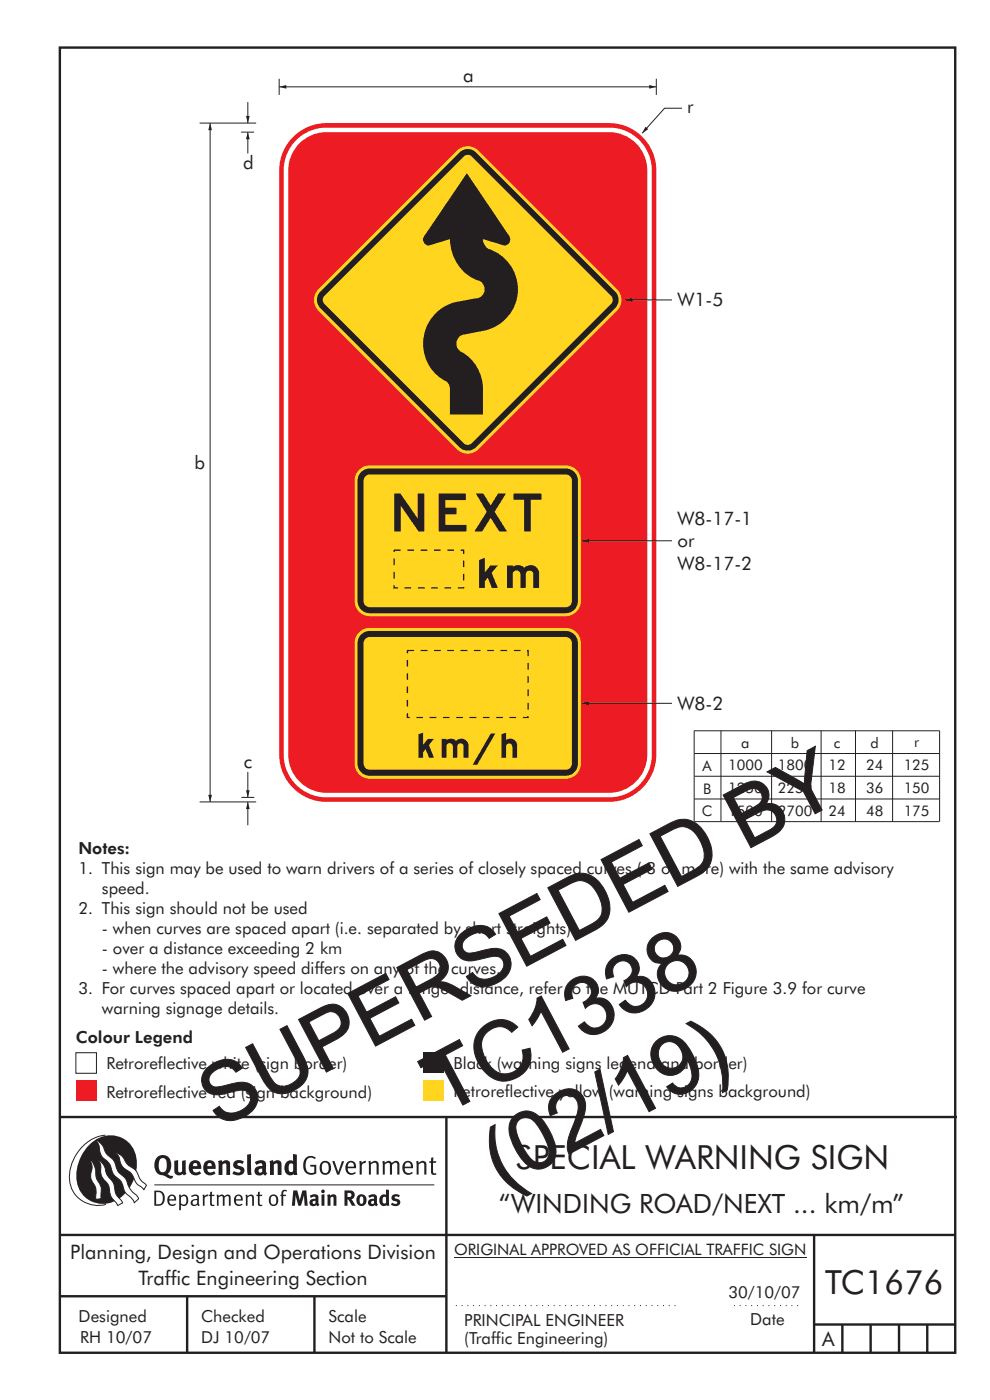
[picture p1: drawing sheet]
<svg xmlns="http://www.w3.org/2000/svg" width="210mm" height="297mm" viewBox="0 0 210 297" stroke-linecap="round" stroke-linejoin="round" font-family="sans-serif">
<path d="M12.7 10.1h189.9v276.9h-189.9zM12.7 237h190.3M94.7 236.9v50.1" fill="none" stroke="#231f20" stroke-width=".51"/>
<g fill="#231f20">
<path d="M64.9 245.6a1.61 1.61 0 0 1 2.1 0l-.2 .3a1.17 1.17 0 0 0-1.4-.2 1.17 1.17 0 0 0-.6 1.3 1.42 1.42 0 0 0 1.2 1.8l.7-.1v-1.2h-.8l-.1-.4h1.3v1.8a1.82 1.82 0 0 1-2.2 0 1.82 1.82 0 0 1-.6-2.1l.2-.7z" fill-rule="evenodd"/>
<path d="M68.2 246.5a1.77 1.77 0 0 0 .4 2.7 1.39 1.39 0 0 0 1.4-.5 1.39 1.39 0 0 0 .2-1.5 1.19 1.19 0 0 0-2-.7zM68.5 246.8a.83 .83 0 0 1 1 .1 .83 .83 0 0 1 .2 .9 .75 .75 0 0 1-.6 1.1 .75 .75 0 0 1-.8-.9v-.9z" fill-rule="evenodd"/>
<path d="M70.5 246.3h.4l.8 2.4 .8-2.4h.5l-1.1 2.9h-.4z" fill-rule="evenodd"/>
<path d="M73.6 246.7a1.74 1.74 0 0 0 .5 2.5l.9-.1 .5-.2-.2-.3a.89 .89 0 0 1-1.1 .2 .89 .89 0 0 1-.4-1h1.7a1.15 1.15 0 0 0-.4-1.4 1.15 1.15 0 0 0-1.5 .3zM74 246.8a.67 .67 0 0 1 .8-.1 .67 .67 0 0 1 .3 .8h-1.3z" fill-rule="evenodd"/>
<path d="M76.2 246.4l.4-.1 .1 .4 .5-.4h.5l-.2 .5a.61 .61 0 0 0-.8 .6v1.8h-.4z" fill-rule="evenodd"/>
<path d="M78.1 246.4l.5-.1 .1 .4a.89 .89 0 0 1 .9-.4 .89 .89 0 0 1 .7 .7v2.2h-.4v-2.2l-.1-.2-.3-.1-.8 .3v2.2h-.4z" fill-rule="evenodd"/>
<path d="M81.1 246.4l.4-.1 .1 .4a.83 .83 0 0 1 .8-.4 .83 .83 0 0 1 .7 .4 .86 .86 0 0 1 .9-.4 .86 .86 0 0 1 .7 .7v2.2h-.4l-.1-2.4a.5 .5 0 0 0-.8 .1l-.2 .2v2.1h-.5v-2.3l-.4-.2-.7 .3v2.2h-.4z" fill-rule="evenodd"/>
<path d="M85.7 246.7a1.74 1.74 0 0 0 .5 2.5l.9-.1 .5-.2-.2-.3a.89 .89 0 0 1-1.1 .2 .89 .89 0 0 1-.4-1h1.7a1.15 1.15 0 0 0-.5-1.4 1.15 1.15 0 0 0-1.4 .3zM86 246.8a.67 .67 0 0 1 .9-.1 .67 .67 0 0 1 .3 .8h-1.3z" fill-rule="evenodd"/>
<path d="M88.3 246.4l.4-.1 .1 .4a.89 .89 0 0 1 .9-.4 .89 .89 0 0 1 .7 .7v2.2h-.4v-2.2l-.1-.2-.3-.1-.8 .3v2.2h-.4z" fill-rule="evenodd"/>
<path d="M91.5 245.6l.4-.1v.8h.7l-.2 .4h-.5v2.1l.1 .1h.5l.1 .3a.71 .71 0 0 1-1.2-.6v-1.9h-.3v-.4h.3z" fill-rule="evenodd"/>
<path d="M37 246.3l.8-.2v2a.46 .46 0 0 0 .2 .6 .46 .46 0 0 0 .6-.2v-2.2l.8-.2v2.4l.2 .5-.6 .3-.2-.3a1.03 1.03 0 0 1-1.2 .3 1.03 1.03 0 0 1-.6-1.1z" fill-rule="evenodd"/>
<path d="M40.4 246.5a1.64 1.64 0 0 0 0 2.3 1.64 1.64 0 0 0 2.3 .1l-.4-.4a.78 .78 0 0 1-.9 .2 .78 .78 0 0 1-.5-.7h1.8a1.37 1.37 0 0 0-.6-1.7 1.37 1.37 0 0 0-1.7 .2zM41 246.9a.48 .48 0 0 1 .7-.1 .48 .48 0 0 1 .2 .6h-1z" fill-rule="evenodd"/>
<path d="M43.5 246.5a1.65 1.65 0 0 0-.2 2 1.65 1.65 0 0 0 1.9 .7l.5-.3-.3-.4a.78 .78 0 0 1-.9 .3 .78 .78 0 0 1-.5-.8h1.8a1.37 1.37 0 0 0-.6-1.7 1.37 1.37 0 0 0-1.7 .2zM44.1 246.9a.48 .48 0 0 1 .6-.1 .48 .48 0 0 1 .2 .6h-.9z" fill-rule="evenodd"/>
<path d="M46.3 246.3l.7-.2 .1 .4a.95 .95 0 0 1 1-.3 .95 .95 0 0 1 .7 .8v2.3h-.8v-2.3l-.3-.2-.5 .3v2.2h-.8z" fill-rule="evenodd"/>
<path d="M49.7 246.5a1.73 1.73 0 0 1 2-.1l-.2 .5-.6-.2a.42 .42 0 0 0-.6 .3l.2 .2a1.23 1.23 0 0 1 1.4 1.1 1.47 1.47 0 0 1-2.3 .9l-.3-.2 .3-.6 .7 .3a.47 .47 0 0 0 .7-.3 .87 .87 0 0 0-1-.5l-.4-.2-.1-.4z" fill-rule="evenodd"/>
<path d="M54.1 246.5l.3 .6 .3-.2a.62 .62 0 0 1 .9 .1v.4a1.21 1.21 0 0 0-1.3 .3 1.21 1.21 0 0 0-.2 1.3 1.19 1.19 0 0 0 1.7 0l.5 .4 .4-.5-.3-.3v-1.4a.96 .96 0 0 0-1.3-1.1zM55 248l.6-.1v.7a.43 .43 0 0 1-.6 .1 .43 .43 0 0 1 0-.7z" fill-rule="evenodd"/>
<path d="M57.2 246.3l.7-.2 .1 .4a.95 .95 0 0 1 1-.3 .95 .95 0 0 1 .7 .8v2.3h-.8v-2.3l-.3-.2-.5 .3v2.2h-.8z" fill-rule="evenodd"/>
<path d="M62.2 244.8v1.5a1.29 1.29 0 0 0-1.4 .2 1.29 1.29 0 0 0-.5 1.3 1.24 1.24 0 0 0 .5 1.3 1.24 1.24 0 0 0 1.5 0l.1 .2h.7l-.1-4.4zM61.5 246.9l.4-.1 .3 .2v1.5l-.3 .1a.48 .48 0 0 1-.6-.4 1.52 1.52 0 0 1 .2-1.3z" fill-rule="evenodd"/>
<path d="M52.4 245l.8-.2 .2 4.5h-.8l-.1-.2z" fill-rule="evenodd"/>
</g>
<path d="M22.4 240.8a9 9 0 0 0-7.4 10.9 6.2 6.2 0 0 0 7.5 3.8M32.7 251.4h59.4" fill="none" stroke="#231f20" stroke-width=".21"/>
<path d="M19.1 242.7a5.7 5.7 0 0 1 6.5-1.4 5.7 5.7 0 0 1 3.4 5.7 8.6 8.6 0 0 1-6.2 8.3 5.7 5.7 0 0 1-6.5-7 9.9 9.9 0 0 1 2.8-5.6z" fill-rule="evenodd" fill="#231f20"/>
<path d="M24.4 244.5a3.1 3.1 0 0 1 2.3 2.2l.8 .7a3.2 3.2 0 0 1 2 2.4l.4 .6 1.2 1.1-.6 .9-.2-.3a3.5 3.5 0 0 1-1.9-2.1 3.8 3.8 0 0 0-2.1-2.2 3.5 3.5 0 0 1-1-2.2zM20.4 241.9a3.4 3.4 0 0 1 1.9 2.4l.7 .9a3.3 3.3 0 0 1 1.7 2.6 4.4 4.4 0 0 0 1.7 2l.3 .3a6.1 6.1 0 0 0 2.5 3.7l.2 .5-.9 .9a6.1 6.1 0 0 0-1.9-2.3l-.4-.7a3.6 3.6 0 0 0-1.9-2.8l-.6-1a3.6 3.6 0 0 0-1.9-2.8 3.7 3.7 0 0 1-.8-2.4zM21 246.1a3.4 3.4 0 0 1 1.5 2.7l.6 1a3.8 3.8 0 0 1 1.4 3.1l.3 .7 1.2 1.6-1 .5-.5-.7a3.2 3.2 0 0 1-1.3-2.8 4.3 4.3 0 0 0-1.4-2.2 4.7 4.7 0 0 1-.5-3zM19.2 246.1a5.1 5.1 0 0 1 1.2 3.7l.3 .7a3.1 3.1 0 0 1 .7 2.9l.1 .9-1.1 .2-.1-.8a3.5 3.5 0 0 0-.9-3.3 3.6 3.6 0 0 1 .1-2.5z" fill-rule="evenodd" fill="#fff" stroke="#231f20" stroke-width=".21"/>
<g fill="#231f20">
<path d="M33.4 245.5a2.51 2.51 0 0 0 .4 3.7l.8 .1a2.78 2.78 0 0 0 2 .7l.2-.6h-.6l-.7-.3a2.56 2.56 0 0 0 0-3.8 1.83 1.83 0 0 0-2.1 .2zM34 245.8a.87 .87 0 0 1 1 .1 .87 .87 0 0 1 .4 .9v.4a1.17 1.17 0 0 1-.9 1.5l-.3-.1a2.38 2.38 0 0 1-.2-2.8z" fill-rule="evenodd"/>
<path d="M33.1 252.9v2.6a1.12 1.12 0 0 0 1.2-.3 1.12 1.12 0 0 0 .2-1.2l-.1-.5-.3-.5zM32.7 252.6h1.1a1.67 1.67 0 0 1 1.2 1.6 1.67 1.67 0 0 1-1.3 1.6h-1zM36.1 253.9l-.2 .5h1.1a.55 .55 0 0 0-.3-.6 .55 .55 0 0 0-.6 .1zM35.8 253.7a.95 .95 0 0 1 1.2-.1 .95 .95 0 0 1 .4 1.1h-1.5a.72 .72 0 0 0 .4 .8 .72 .72 0 0 0 .9-.2l.1 .3a1.15 1.15 0 0 1-1.5 0 1.15 1.15 0 0 1-.2-1.5zM38.4 254.1v1.1a.7 .7 0 0 0 .9 .2 .7 .7 0 0 0 .2-.9 .61 .61 0 0 0-.4-.7 .61 .61 0 0 0-.7 .3zM38 253.5l.3-.1 .1 .4a.95 .95 0 0 1 1.2-.2 .95 .95 0 0 1 .3 1.2 .92 .92 0 0 1-.5 .9 .92 .92 0 0 1-1-.1v1.1l-.4 .1zM40.9 254.8a.5 .5 0 0 0 .2 .8 .5 .5 0 0 0 .7-.4v-.6zM40.5 253.7a1 1 0 0 1 1.7 .3v1.4l.2 .2-.2 .3-.3-.4a.78 .78 0 0 1-1.4 0 .78 .78 0 0 1 .8-1.1h.5a.58 .58 0 0 0-.3-.7 .58 .58 0 0 0-.7 .2zM43 253.5l.3-.1 .1 .4 .3-.3 .5-.1-.2 .4a.52 .52 0 0 0-.6 .5v1.5h-.4zM44.6 252.9l.4-.1-.1 .7h.6l-.1 .2h-.5v1.5a.35 .35 0 0 0 .6 .3v.3a.57 .57 0 0 1-.6 .1 .57 .57 0 0 1-.3-.6v-1.6h-.3v-.2h.3zM45.9 253.5l.4-.1 .1 .4 .2-.2a.64 .64 0 0 1 1 .2 .7 .7 0 0 1 .8-.4 .7 .7 0 0 1 .5 .6v1.8h-.4v-1.7l-.2-.4-.7 .4v1.7h-.3v-1.7a.38 .38 0 0 0-.3-.4 .38 .38 0 0 0-.5 .2l-.1 .2v1.7h-.4zM50.2 253.9l-.2 .5h1.1a.55 .55 0 0 0-.2-.6 .55 .55 0 0 0-.7 .1zM49.9 253.7a.95 .95 0 0 1 1.2-.1 .95 .95 0 0 1 .4 1.1h-1.5a.72 .72 0 0 0 .4 .8 .72 .72 0 0 0 .9-.2l.1 .3a1.15 1.15 0 0 1-1.5 0 1.15 1.15 0 0 1-.2-1.5zM52.1 253.5l.3-.1 .1 .4a.72 .72 0 0 1 .8-.4 .72 .72 0 0 1 .6 .6v1.8h-.4v-1.6a.45 .45 0 0 0-.3-.5 .45 .45 0 0 0-.5 .2l-.2 .2v1.7h-.3zM54.7 252.9l.4-.1v.7h.6l-.1 .2h-.5v1.5a.35 .35 0 0 0 .5 .3v.3a.57 .57 0 0 1-.6 .1 .57 .57 0 0 1-.3-.6v-1.6h-.3v-.2h.3zM57.6 253.8l-.2 .8a.65 .65 0 0 0 .3 .8 .65 .65 0 0 0 .8-.2l.1-.1a.93 .93 0 0 0-.7-1.4zM57.3 253.7a1.12 1.12 0 0 1 1.4 0 1.12 1.12 0 0 1 .2 1.5 1.01 1.01 0 0 1-1.2 .6 1.01 1.01 0 0 1-.7-1.2zM59.9 252.6l.5-.2 .5 .1-.2 .3-.3-.1-.3 .2v.6h.6l-.1 .2h-.5v2.1h-.4v-2.1h-.2v-.2h.2zM62.2 252.5l-.3 3.3h.7l.1-2.3 .6 2.3h.5l.7-2.3 .1 2.3h.7l-.3-3.3h-.9l-.5 2.2-.5-2.2zM65.7 253.7l.3 .4a.51 .51 0 0 1 .5-.3 .51 .51 0 0 1 .4 .4v.1a.88 .88 0 0 0-1.1 .3 .88 .88 0 0 0 .2 1.2 .9 .9 0 0 0 1.1-.2l.3 .3 .4-.4-.3-.3v-1a.87 .87 0 0 0-.4-.9 .87 .87 0 0 0-1 .2zM66.4 254.8l.5-.1v.6l-.1 .1h-.3l-.2-.2zM68.2 253.4v2.4h.6v-2.5zM68.1 252.7a.4 .4 0 0 0 .8 0 .4 .4 0 0 0-.8 0zM69.4 253.5l.1 2.3h.6v-1.7a.33 .33 0 0 1 .4-.2 .33 .33 0 0 1 .2 .3v1.6h.7v-1.8a.75 .75 0 0 0-.6-.6 .75 .75 0 0 0-.8 .2v-.3zM73.1 252.5v3.3h.6v-1.4l.3 .3 .7 1.1h.7l-.9-1.4a.94 .94 0 0 0 .7-1 .94 .94 0 0 0-.9-.9zM73.7 253.1a.51 .51 0 0 1 .7 .1 .51 .51 0 0 1-.1 .7h-.6zM75.9 253.7a1.19 1.19 0 0 0-.1 1.7 1.19 1.19 0 0 0 1.7 0 1.19 1.19 0 0 0 0-1.6 1.19 1.19 0 0 0-1.6-.1zM76.5 253.9l.2-.1a.99 .99 0 0 1 0 1.6 1.06 1.06 0 0 1-.2-1.5zM78.1 253.7l.3 .4a.51 .51 0 0 1 .5-.3 .51 .51 0 0 1 .4 .4v.1a.88 .88 0 0 0-1.1 .3 .88 .88 0 0 0 .2 1.2 .9 .9 0 0 0 1.1-.2l.3 .3 .4-.4-.2-.3v-1a.87 .87 0 0 0-.5-.9 .87 .87 0 0 0-1 .2zM78.9 254.8l.4-.1v.6l-.1 .1h-.3l-.2-.2zM81.9 252.3v1.2a1.2 1.2 0 0 0-1.4 .6 1.2 1.2 0 0 0 .2 1.4l.5 .3 .8-.1v.1h.6l-.1-3.4zM81.4 253.9l.5 .1-.1 1.2a.46 .46 0 0 1-.5 0 .46 .46 0 0 1-.2-.6zM83.3 253.5a.79 .79 0 0 0-.2 1 .79 .79 0 0 0 1 .4 .33 .33 0 0 1 0 .5 .33 .33 0 0 1-.5-.1l-.5-.2-.2 .5a1.15 1.15 0 0 0 1.2 .3 1.15 1.15 0 0 0 .8-1 1.49 1.49 0 0 0-1.2-.8 .4 .4 0 0 1 .3-.3 .4 .4 0 0 1 .4 .1l.2 .1 .2-.4a1.47 1.47 0 0 0-1.5-.1z" fill-rule="evenodd"/>
</g>
<path d="M16.1 223.3h4.4v4.4h-4.4z" fill-rule="evenodd" fill="#fff" stroke="#231f20" stroke-width=".21"/>
<path d="M89.7 223.3h4.3v4.4h-4.3z" fill-rule="evenodd" fill="#231f20"/>
<path d="M89.7 229.2h4.3v4.4h-4.3z" fill-rule="evenodd" fill="#ffd520"/>
<path d="M16.1 229.2h4.4v4.4h-4.4z" fill-rule="evenodd" fill="#ed1c24"/>
<path d="M12.7 262h190M12.7 275h82M39.7 275v12M66.7 275v12M172.7 262v25M172.7 281h30M178.7 281v6M184.7 281v6M190.7 281v6M196.7 281v6" fill="none" stroke="#231f20" stroke-width=".51"/>
<path d="M147.3 159.9h51.9M152.9 155v19.3M163.7 155v19.3M174.2 155v19.3M181.5 155v19.3M189.3 155v19.3M199.3 155v19.3h-52v-19.3h51.9M147.3 169.5h52M147.3 164.7h52M96.3 266.7h74.7" fill="none" stroke="#231f20" stroke-width=".21"/>
<path d="M96.7 277h47.5M155.7 277h14" fill="none" stroke="#231f20" stroke-width=".21" stroke-dasharray=".2 1" stroke-linecap="butt"/>
<path d="M61.8 29.5a10 10 0 0 1 7.4-3.4h60a10 10 0 0 1 10 10v124a10 10 0 0 1-10 10h-60a10 10 0 0 1-10-10v-124a10 10 0 0 1 2.6-6.6zM62.8 29.7a9 9 0 0 1 6.4-2.6h60a9.1 9.1 0 0 1 9.1 9v124a9.1 9.1 0 0 1-9.1 9.1h-60a9.1 9.1 0 0 1-9-9.1v-124a9 9 0 0 1 2.6-6.4zM63.5 30.4a8.1 8.1 0 0 1 5.7-2.4h60a8.1 8.1 0 0 1 8.1 8.1v124a8.1 8.1 0 0 1-8.1 8.1h-60a8.1 8.1 0 0 1-8.1-8.1v-124a8.1 8.1 0 0 1 2.4-5.7z" fill-rule="evenodd" fill="#ed1c24"/>
<path d="M144.7 23h-3.7l-4.8 5.3" fill="none" stroke="#231f20" stroke-width=".21"/>
<path d="M136.9 26.9l.6 .5-1.3 .9z" fill="#231f20"/>
<path d="M59.2 18.4h80M139.2 16.7v3.4" fill="none" stroke="#231f20" stroke-width=".21"/>
<g fill="#231f20">
<path d="M59.2 18.4l1.5-.4v.8z"/>
<path d="M137.7 18l1.5 .4-1.5 .4z"/>
</g>
<path d="M132.6 63.6h9.9" fill="none" stroke="#231f20" stroke-width=".21"/>
<path d="M132.6 63.6l1.5-.4v.8z" fill="#231f20"/>
<path d="M123.4 149.2h19.1" fill="none" stroke="#231f20" stroke-width=".21"/>
<path d="M123.4 149.2l1.5-.4v.8z" fill="#231f20"/>
<path d="M123.4 114.7h19.1" fill="none" stroke="#231f20" stroke-width=".21"/>
<path d="M123.4 114.7l1.5-.4v.8z" fill="#231f20"/>
<path d="M76.2 99.7a3.2 3.2 0 0 1 2.2-1h41.6a3.2 3.2 0 0 1 3.2 3.2v25.6a3.2 3.2 0 0 1-3.2 3.2h-41.6a3.2 3.2 0 0 1-3.2-3.2v-25.6a3.2 3.2 0 0 1 1-2.2z" fill-rule="evenodd" fill="#ffd520"/>
<path d="M76.4 100.3a2.58 2.58 0 0 1 2-.9h41.6a2.59 2.59 0 0 1 2.6 2.6v25.5a2.59 2.59 0 0 1-2.6 2.6h-41.6a2.59 2.59 0 0 1-2.5-2.6v-25.5v-.6z" fill-rule="evenodd" fill="#231f20"/>
<path d="M77.7 100.9l.7-.2h41.6a1.28 1.28 0 0 1 1.3 1.2v25.6a1.28 1.28 0 0 1-1.3 1.3h-41.6a1.28 1.28 0 0 1-1.3-1.3v-25.6l.1-.4z" fill-rule="evenodd" fill="#ffd520"/>
<g fill="#231f20">
<path d="M83.6 104.7h1.3l3.7 5.3v-5.3h1.4v8h-1.2l-3.8-5.4v5.4h-1.4z"/>
<path d="M93.1 104.7h5.7v1.4h-4.3v1.6h2.3v1.4h-2.3v2.2h4.5v1.4h-5.9z"/>
<path d="M100.9 104.7h1.6l1.6 2.5 1.5-2.5h1.7l-2.4 3.9 2.6 4.1h-1.6l-1.8-2.9-1.8 2.9h-1.7l2.7-4.1z"/>
<path d="M108.9 104.7h5.9v1.3h-2.2v6.7h-1.4v-6.7h-2.3z"/>
<path d="M101.6 118.8l1.2-.5v3.1l1.3-1.5h1.5l-1.3 1.6 1.3 3.2h-1.3l-.8-2.2-.7 .8v1.4h-1.2z"/>
<path d="M107.5 119.9h1.3v.3a1.95 1.95 0 0 1 2.4 .3 1.82 1.82 0 0 1 1.9-.5 1.82 1.82 0 0 1 1.3 1.5v3.2h-1.3v-2.9a.81 .81 0 0 0-.8-.7 .81 .81 0 0 0-.8 .8v2.8h-1.1v-2.8a.82 .82 0 0 0-.8-.9 .82 .82 0 0 0-.8 .8v2.9h-1.3z"/>
</g>
<path d="M83.6 116.7h14.7v8h-14.7z" fill="none" stroke="#231f20" stroke-width=".28" stroke-dasharray="1.4 1.4" stroke-linecap="butt"/>
<path d="M67.5 61.4l29.4-29.4a3.2 3.2 0 0 1 4.6 0l29.4 29.4a3.2 3.2 0 0 1 0 4.5l-29.4 29.4a3.2 3.2 0 0 1-4.6 0l-29.4-29.4a3.2 3.2 0 0 1 0-4.5z" fill-rule="evenodd" fill="#ffd520"/>
<path d="M67.9 61.8l29.6-29.5a2.5 2.5 0 0 1 3.5 0l29.5 29.5a2.5 2.5 0 0 1 0 3.6l-29.5 29.5a2.5 2.5 0 0 1-3.5 0l-29.6-29.5a2.5 2.5 0 0 1 0-3.6z" fill-rule="evenodd" fill="#231f20"/>
<path d="M68.8 62.8l29.6-29.6a1.2 1.2 0 0 1 1.7 0l29.5 29.6a1.2 1.2 0 0 1 0 1.7l-29.5 29.5a1.2 1.2 0 0 1-1.7 0l-29.6-29.5a1.2 1.2 0 0 1 0-1.7z" fill-rule="evenodd" fill="#ffd520"/>
<path d="M99 36.7l9 13.3a1.3 1.3 0 0 1-1 2.1l-4.6-1.4a2.56 2.56 0 0 0 2.2 2.4 9 9 0 0 1 5.2 9.2 9 9 0 0 1-7.1 7.9l-4.1 .7a1.96 1.96 0 0 0-1.8 1.6 1.96 1.96 0 0 0 1.1 2.1 9 9 0 0 1 4.6 7.9v5.4h-7.1v-5.4l-.1-.8a2.16 2.16 0 0 0-1.5-1.2 9.1 9.1 0 0 1-3.9-9.2 9.1 9.1 0 0 1 6.9-7.2l4.1-.8a1.93 1.93 0 0 0 1.9-1.7 1.93 1.93 0 0 0-1.4-2.1 9.3 9.3 0 0 1-6-8.8l-4.5 1.4a1.25 1.25 0 0 1-.9-2z" fill-rule="evenodd" fill="#231f20"/>
<path d="M76.2 134.1a3.2 3.2 0 0 1 2.2-.9h41.6a3.2 3.2 0 0 1 3.2 3.2v25.6a3.2 3.2 0 0 1-3.2 3.2h-41.6a3.2 3.2 0 0 1-3.2-3.2v-25.6a3.2 3.2 0 0 1 1-2.3z" fill-rule="evenodd" fill="#ffd520"/>
<path d="M76.4 134.8a2.56 2.56 0 0 1 2-.9h41.6a2.57 2.57 0 0 1 2.6 2.5v25.6a2.57 2.57 0 0 1-2.6 2.6h-41.6a2.57 2.57 0 0 1-2.5-2.6v-25.6v-.6z" fill-rule="evenodd" fill="#231f20"/>
<path d="M77.7 135.4l.7-.3h41.6a1.28 1.28 0 0 1 1.3 1.3v25.6a1.28 1.28 0 0 1-1.3 1.3h-41.6a1.28 1.28 0 0 1-1.3-1.3v-25.6l.1-.4z" fill-rule="evenodd" fill="#ffd520"/>
<g fill="#231f20">
<path d="M88.7 155.8l1.1-.4v2.6l1-1.3h1.3l-1.1 1.4 1.1 2.6h-1.1l-.7-1.8-.5 .7v1.1h-1.1z"/>
<path d="M93.7 156.7h1v.3a1.63 1.63 0 0 1 2 .2 1.52 1.52 0 0 1 1.6-.4 1.52 1.52 0 0 1 1.1 1.2v2.7h-1.1v-2.4a.67 .67 0 0 0-.7-.6 .67 .67 0 0 0-.6 .7v2.3h-.9v-2.3a.69 .69 0 0 0-.7-.8 .69 .69 0 0 0-.7 .7v2.4h-1z"/>
<path d="M106.3 155.8l1.1-.4v1.6a1.43 1.43 0 0 1 1.5-.2 1.43 1.43 0 0 1 .8 1.4v2.5h-1v-2.2a.67 .67 0 0 0-.7-.8 .67 .67 0 0 0-.6 .8v2.2h-1.1z"/>
</g>
<path d="M104.1 155.6h1l-3.9 6.6h-.9z" fill-rule="evenodd" fill="#231f20"/>
<path d="M86.4 138h25.6v14.2h-25.6z" fill="none" stroke="#231f20" stroke-width=".28" stroke-dasharray="1.4 1.4" stroke-linecap="butt"/>
<path d="M59.2 16.7v3.4M44.6 26.1v144" fill="none" stroke="#231f20" stroke-width=".21"/>
<g fill="#231f20">
<path d="M44.6 26.1l.4 1.5h-.8z"/>
<path d="M44.2 168.6h.8l-.4 1.5z"/>
</g>
<path d="M42.3 26.1h12M51.1 28h2.8M52.6 28v4.6M42.3 170.1h12M51.2 169.2h2.7" fill="none" stroke="#231f20" stroke-width=".21"/>
<path d="M52.6 28l.4 1.5h-.8z" fill="#231f20"/>
<path d="M52.6 170.1v5" fill="none" stroke="#231f20" stroke-width=".21"/>
<path d="M52.6 170.1l.4 1.5h-.8z" fill="#231f20"/>
<path d="M52.6 21.7v4.4" fill="none" stroke="#231f20" stroke-width=".21"/>
<path d="M52.2 24.6h.8l-.4 1.5z" fill="#231f20"/>
<path d="M52.6 163.8v5.4" fill="none" stroke="#231f20" stroke-width=".21"/>
<path d="M52.2 167.7h.8l-.4 1.5z" fill="#231f20"/>
<g font-size="17.6" fill="#231f20">
<text x="46.4" y="239.5" transform="rotate(-28 46.4 239.5)">SUPERSEDED BY</text>
<text x="94.1" y="236.6" transform="rotate(-28 94.1 236.6)">TC1338</text>
<text x="106.4" y="252.4" transform="rotate(-28 106.4 252.4)">(02/19)</text>
</g>
<g font-size="7.1" fill="#231f20">
<text x="109.4" y="248">SPECIAL WARNING SIGN</text>
<text x="175" y="274.6">TC1676</text>
</g>
<text font-size="5.6" fill="#231f20" x="105.8" y="257.2">“WINDING ROAD/NEXT ... km/m”</text>
<g font-size="4.2" fill="#231f20">
<text x="14.9" y="267">Planning, Design and Operations Division</text>
<text x="29.4" y="272.6">Traffic Engineering Section</text>
<text x="174.4" y="285.6">A</text>
</g>
<g font-size="4" fill="#231f20">
<text x="98.2" y="17.3">a</text>
<text x="145.7" y="23.9">r</text>
<text x="51.6" y="35.8">d</text>
<text x="143.7" y="65">W1-5</text>
<text x="41.2" y="99.6">b</text>
<text x="143.7" y="111.4">W8-17-1</text>
<text x="143.7" y="116.1">or</text>
<text x="143.7" y="120.9">W8-17-2</text>
<text x="143.7" y="150.6">W8-2</text>
<text x="51.7" y="163">c</text>
</g>
<g font-size="3.5" fill="#231f20">
<text x="16.6" y="181.3">Notes:</text>
<text x="16.6" y="185.5">1. This sign may be used to warn drivers of a series of closely spaced curves ( 3 or more) with the same advisory</text>
<text x="21.6" y="189.7">speed.</text>
<text x="16.6" y="194">2. This sign should not be used</text>
<text x="21.6" y="202.4">- over a distance exceeding 2 km</text>
<text x="21.6" y="198.2">- when curves are spaced apart (i.e. separated by short straights)</text>
<text x="21.6" y="206.6">- where the advisory speed differs on any of the curves.</text>
<text x="16.6" y="210.9">3. For curves spaced apart or located over a longer distance, refer to the MUTCD Part 2 Figure 3.9 for curve</text>
<text x="21.6" y="215.1">warning signage details.</text>
<text x="16.1" y="221.3">Colour Legend</text>
<text x="22.6" y="226.8">Retroreflective white (sign border)</text>
<text x="96.2" y="226.9">Black (warning signs legend and border)</text>
<text x="22.6" y="232.8">Retroreflective red (sign background)</text>
<text x="96.2" y="232.8">Retroreflective yellow (warning signs background)</text>
<text x="154.5" y="275.3">30/10/07</text>
<text x="16.7" y="280.4">Designed</text>
<text x="42.7" y="280.4">Checked</text>
<text x="69.7" y="280.4">Scale</text>
<text x="98.5" y="281.4">PRINCIPAL ENGINEER</text>
<text x="159.1" y="281">Date</text>
<text x="17" y="284.8">RH 10/07</text>
<text x="42.7" y="284.8">DJ 10/07</text>
<text x="69.7" y="285">Not to Scale</text>
<text x="98.5" y="285.1">(Traffic Engineering)</text>
</g>
<text font-size="3.4" fill="#231f20" x="96.3" y="266.3">ORIGINAL APPROVED AS OFFICIAL TRAFFIC SIGN</text>
<g font-size="3.1" fill="#231f20">
<text x="157.2" y="158.6">a</text>
<text x="167.8" y="158.6">b</text>
<text x="176.9" y="158.6">c</text>
<text x="184.7" y="158.6">d</text>
<text x="193.9" y="158.6">r</text>
<text x="149" y="163.5">A</text>
<text x="154.5" y="163.5">1000</text>
<text x="165" y="163.5">1800</text>
<text x="175.7" y="163.5">12</text>
<text x="183.7" y="163.5">24</text>
<text x="191.7" y="163.4">125</text>
<text x="148.9" y="173.2">C</text>
<text x="149.1" y="168.4">B</text>
<text x="154.5" y="168.3">1250</text>
<text x="154.5" y="173.1">1500</text>
<text x="165" y="168.3">2250</text>
<text x="165" y="173.1">2700</text>
<text x="175.7" y="168.3">18</text>
<text x="175.7" y="173.1">24</text>
<text x="183.7" y="168.3">36</text>
<text x="183.7" y="173.1">48</text>
<text x="191.7" y="168.2">150</text>
<text x="191.7" y="173.1">175</text>
</g>
</svg>
